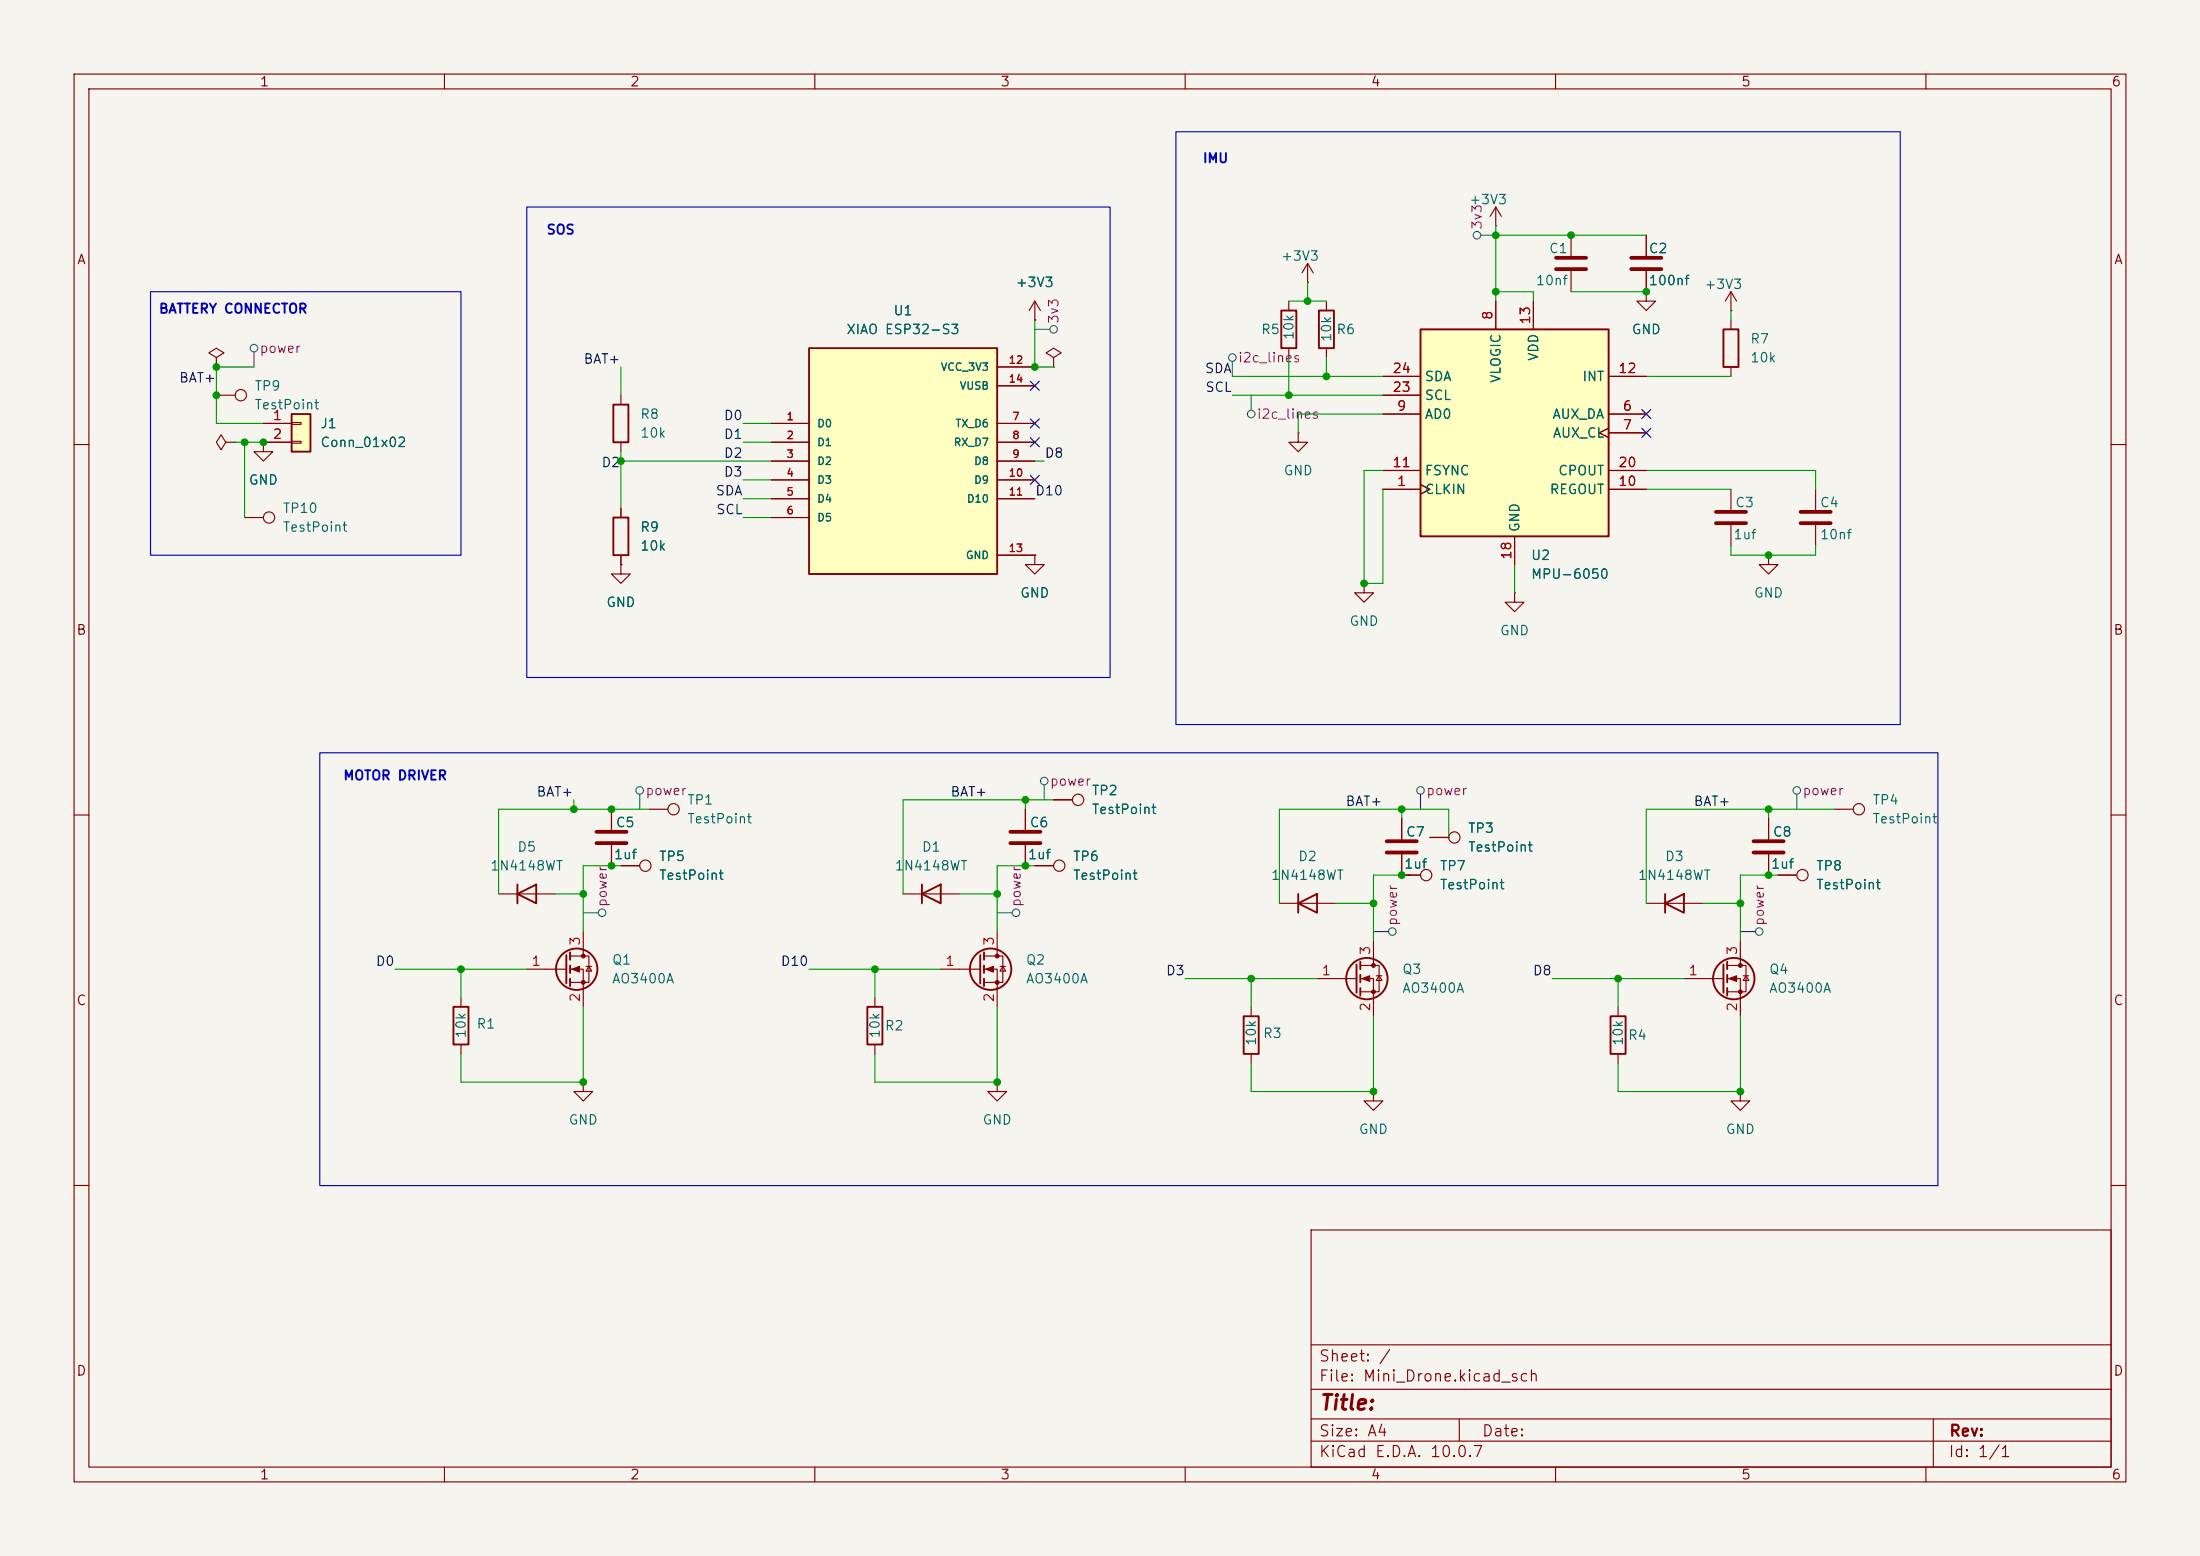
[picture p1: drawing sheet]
<svg xmlns="http://www.w3.org/2000/svg" width="297mm" height="210mm" viewBox="0 0 297 210" stroke-linecap="round" stroke-linejoin="round" font-family="sans-serif">
<path d="M0 0h297v210h-297z" fill="#f5f4ef" stroke="#f5f4ef" stroke-width=".14"/>
<g fill="none" stroke="#840000" stroke-width=".15">
<path d="M10 10h277v190h-277zM12 12h273v186h-273zM60 10v2M110 10v2M160 10v2M210 10v2M260 10v2M222.2 31.8v2.7M222.2 36.6v2.8M139.7 43.2h.1M139.7 40.6l-.8 1.3M139.7 40.6l.8 1.3"/>
<path d="M139.7 40.6v2.6M142.2 48.3l1.1-.7-1.1-.6-1 .6 1 .7v1.2M142.2 49.5h.1M10 60h2M83.8 76.2v1.3h1.3l-1.3 1.2-1.3-1.2h1.3M83.8 76.2h.1M83.8 68.6v1.3M83.8 74.9v1.3M139.7 74.9v1.3h1.3l-1.3 1.3-1.3-1.3h1.3M139.7 74.9h.1M184.1 78.7v1.3h1.3l-1.3 1.3-1.2-1.3h1.2M184.1 78.7h.1"/>
<path d="M285 60h2M10 110h2M82.5 109.2v2.8M82.5 114v2.8M83.8 116.8h2.6M193 113h2.6M285 110h2M62.2 134.6v1.3M67.3 120.7h7.6M71.1 130.8h5.4M77 129h2.5v3.6h-2.5M77 130.8h1.7v5.1"/>
<path d="M78.7 125.7v3.3M79.1 130.4h.8M79.5 130.4l.4 .7h-.8zM118.1 134.6v1.3M62.2 141v1.2M78.7 146.1v1.2h1.3l-1.3 1.3-1.2-1.3h1.2M78.7 146.1h.1M118.1 141v1.2M10 160h2M177 166h108v32h-108zM285 160h2M60 198v2"/>
<path d="M110 198v2M160 198v2M177 194.5h108M177 191.5h108M177 187.5h108M177 181.5h108M197 191.5v3M210 198v2M260 198v2M261 191.5v6.5"/>
<circle cx="87.1" cy="116.8" r=".76"/>
<circle cx="196.3" cy="113" r=".76"/>
</g>
<g fill="none" stroke="#840000" stroke-width=".25">
<path d="M82.8 69.9h2v5h-2zM69.8 119.4v2.5M61.2 135.9h2v5.1h-2zM69.8 120.7l2.6-1.3v2.5zM76.5 128.9v3.8M77 128.5v1M77 130.3v1M77 132.1v1M117.1 135.9h2v5.1h-2z"/>
<circle cx="77.9" cy="130.8" r="2.79"/>
</g>
<path d="M220.2 34.8h4.1M220.2 36.3h4.1M80.5 112.3h4.1M80.5 113.8h4.1" fill="none" stroke="#840000" stroke-width=".51"/>
<g fill="#840000" stroke="#840000" stroke-width=".15">
<path d="M77.2 130.8l1-.4v.8z"/>
<circle cx="78.7" cy="129" r=".25"/>
<circle cx="78.7" cy="132.6" r=".25"/>
</g>
<path d="M109.2 47h25.4v30.5h-25.4z" fill="#ffffc2"/>
<path d="M82.8 54.6h2v5.1h-2zM109.2 47h25.4v30.5h-25.4z" fill="none" stroke="#840000" stroke-width=".25"/>
<g fill="none" stroke="#840000" stroke-width=".15">
<path d="M212.1 31.8v2.7M212.1 36.6v2.8M83.8 53.3v1.3M83.8 59.7v1.3M104.1 57.2h5.1M104.1 59.7h5.1M134.6 57.2h5.1M134.6 59.7h5.1M134.6 49.5h5.1M134.6 52.1h5.1M104.1 62.2h5.1M104.1 64.8h5.1"/>
<path d="M104.1 67.3h5.1M104.1 69.9h5.1M134.6 62.2h5.1M134.6 64.8h5.1M134.6 67.3h5.1M134.6 74.9h5.1M204.5 80v1.3h1.2l-1.2 1.3-1.3-1.3h1.3M204.5 80h.1"/>
</g>
<path d="M210.1 34.8h4M210.1 36.3h4" fill="none" stroke="#840000" stroke-width=".51"/>
<path d="M191.8 44.5h25.4v27.9h-25.4z" fill="#ffffc2"/>
<g fill="none" stroke="#840000" stroke-width=".25">
<path d="M191.8 44.5h25.4v27.9h-25.4zM132.3 128.9v3.8M132.8 128.5v1M132.8 130.3v1M132.8 132.1v1"/>
<circle cx="133.7" cy="130.8" r="2.79"/>
</g>
<g fill="none" stroke="#840000" stroke-width=".15">
<path d="M29.2 48.3l1-.7-1-.6-1 .6 1 .7v1.2M29.2 49.5h.1M186.7 55.9h5.1M186.7 50.8h5.1M186.7 53.3h5.1M201.9 40.6v3.9M207 40.6v3.9M217.2 57.8l-1.3 .6 1.3 .7M217.2 55.9h5M217.2 58.4h5M217.2 50.8h5M186.7 66h5.1"/>
<path d="M186.7 63.5h5.1M191.8 65.4l1.2 .6-1.2 .7M204.5 72.4v3.8M217.2 66h5M217.2 63.5h5M127 130.8h5.3M132.8 129h2.6v3.6h-2.6M132.8 130.8h1.8v5.1M134.6 125.7v3.3M135 130.4h.8M135.4 130.4l.4 .7h-.8z"/>
</g>
<g fill="#840000" stroke="#840000" stroke-width=".15">
<path d="M133.1 130.8l1-.4v.8z"/>
<circle cx="134.6" cy="129" r=".25"/>
<circle cx="134.6" cy="132.6" r=".25"/>
</g>
<path d="M39.4 55.9h2.5v5.1h-2.5z" fill="#ffffc2"/>
<g fill="none" stroke="#840000" stroke-width=".25">
<path d="M39.4 55.9h2.5v5.1h-2.5zM173 41.9h2v5.1h-2zM178.1 41.9h2v5.1h-2zM232.7 44.5h2v5h-2zM124.5 119.4v2.5M124.5 120.7l2.5-1.3v2.5zM167.9 137.2h2v5h-2zM175.3 121.9l2.5-1.2v2.5zM175.3 120.7v2.5M183.1 130.2v3.8M183.6 129.8v1M183.6 131.6v1"/>
<path d="M183.6 133.4v1M217.4 137.2h2.1v5h-2.1zM224.8 121.9l2.5-1.2v2.5zM224.8 120.7v2.5M232.7 130.2v3.8M233.2 129.8v1M233.2 131.6v1M233.2 133.4v1"/>
<circle cx="184.5" cy="132.1" r="2.79"/>
<circle cx="234.1" cy="132.1" r="2.79"/>
</g>
<g fill="none" stroke="#840000" stroke-width=".15">
<path d="M176.5 38.1h.1M176.5 35.6l-.7 1.2M176.5 35.6l.8 1.2M176.5 35.6v2.5M201.9 30.5h.1M201.9 27.9l-.7 1.3M201.9 27.9l.8 1.3M201.9 27.9v2.6M222.2 39.4v1.2h1.3l-1.3 1.3-1.2-1.3h1.2M222.2 39.4h.1M222.2 31.8v2.7M222.2 36.6v2.8"/>
<path d="M233.7 39.4v2.5M233.7 39.4l-.8 1.2M233.7 39.4l.7 1.2M29.2 53.3h2.5M30.5 59.7l-.7-1-.6 1 .6 1 .7-1h1.2M31.7 59.7h.1M35.6 59.7v1.3h1.2l-1.2 1.2-1.3-1.2h1.3M35.6 59.7h.1M35.6 57.2h3.8M35.6 59.7h3.8M39.4 57h1.2v.3h-1.2zM39.4 59.6h1.2v.2h-1.2z"/>
<path d="M104.1 57.2h5.1M104.1 59.7h5.1M134.6 57.2h5.1M134.6 59.7h5.1M134.6 49.5h5.1M134.6 52.1h5.1M139.7 43.2h.1M174 40.6v1.3M174 47v1.3M175.3 58.4v1.3h1.2l-1.2 1.3-1.3-1.3h1.3M175.3 58.4h.1M179.1 40.6v1.3"/>
<path d="M179.1 47v1.3M186.7 53.3h5.1M186.7 55.9h5.1M186.7 50.8h5.1M201.9 40.6v3.9M207 40.6v3.9M217.2 57.8l-1.3 .6 1.3 .7M217.2 55.9h5M217.2 58.4h5M217.2 50.8h5M233.7 41.9h.1M233.7 43.2v1.3"/>
<path d="M233.7 49.5v1.3M33 69.9h2.6M83.8 76.2h.1M83.8 68.6v1.3M83.8 74.9v1.3M104.1 69.9h5.1M104.1 62.2h5.1M104.1 64.8h5.1M104.1 67.3h5.1M134.6 62.2h5.1M134.6 64.8h5.1M134.6 67.3h5.1"/>
<path d="M134.6 74.9h5.1M139.7 74.9h.1M186.7 66h5.1M186.7 63.5h5.1M191.8 65.4l1.2 .6-1.2 .7M204.5 72.4v3.8M217.2 66h5M217.2 63.5h5M233.7 66v2.8M233.7 70.9v2.8M238.8 74.9v1.3h1.2l-1.2 1.3-1.3-1.3h1.3M238.8 74.9h.1"/>
<path d="M245.1 66v2.8M245.1 70.9v2.8M82.5 109.2v2.8M82.5 114v2.8M83.8 116.8h2.6M87.6 109.2h2.6M138.4 109.2v2.8M138.4 114v2.8M139.7 116.8h2.5M142.2 108h2.6M189.2 115.3v2.8h2.6M189.2 110.5v2.8"/>
<path d="M193 113h2.6M238.8 110.5v2.8M238.8 115.3v2.8M240 118.1h2.6M247.6 109.2h2.6M121.9 120.7h7.6M168.9 135.9v1.3M172.7 121.9h7.6M177.8 132.1h5.3M183.6 130.3h2.6v3.6h-2.6M183.6 132.1h1.8v5.1M185.4 127v3.3"/>
<path d="M185.8 131.7h.8M186.2 131.7l.4 .6h-.8zM218.4 135.9v1.3M222.2 121.9h7.7M227.3 132.1h5.4M233.2 130.3h2.5v3.6h-2.5M233.2 132.1h1.7v5.1M234.9 127v3.3M235.3 131.7h.8M235.7 131.7l.4 .6h-.8zM134.6 146.1v1.2h1.3l-1.3 1.3-1.3-1.3h1.3M134.6 146.1h.1"/>
<path d="M168.9 142.2v1.3M185.4 147.3v1.3h1.3l-1.3 1.3-1.3-1.3h1.3M185.4 147.3h.1M218.4 142.2v1.3M234.9 147.3v1.3h1.3l-1.3 1.3-1.2-1.3h1.2M234.9 147.3h.1"/>
<circle cx="32.5" cy="53.3" r=".76"/>
<circle cx="36.3" cy="69.8" r=".76"/>
<circle cx="90.9" cy="109.2" r=".76"/>
<circle cx="143" cy="116.8" r=".76"/>
<circle cx="145.5" cy="107.9" r=".76"/>
<circle cx="192.5" cy="118.1" r=".76"/>
<circle cx="243.3" cy="118.1" r=".76"/>
<circle cx="251" cy="109.2" r=".76"/>
</g>
<path d="M231.6 69.1h4.1M231.6 70.6h4.1M243.1 69.1h4M243.1 70.6h4M136.4 112.3h4.1M136.4 113.8h4.1M187.2 113.5h4.1M187.2 115.1h4.1M236.7 113.5h4.1M236.7 115.1h4.1" fill="none" stroke="#840000" stroke-width=".51"/>
<g fill="#840000" stroke="#840000" stroke-width=".15">
<path d="M233.4 132.1l1-.4v.8z"/>
<path d="M183.9 132.1l1-.4v.8z"/>
<circle cx="234.9" cy="130.3" r=".25"/>
<circle cx="234.9" cy="133.9" r=".25"/>
<circle cx="185.4" cy="130.3" r=".25"/>
<circle cx="185.4" cy="133.9" r=".25"/>
</g>
<g fill="none" stroke="#484848" stroke-width=".15">
<path d="M199.9 31.8h2M34.3 47.5v2M139.7 44.5h2M166.4 48.8v2M168.9 53.3v2.1M86.4 107.2v2M141 105.9v2.1M191.8 107.2v2M242.6 107.2v2M78.7 123.2h2.1M134.6 123.2h2.1M185.4 125.7h2.1"/>
<path d="M234.9 125.7h2.1"/>
<circle cx="199.4" cy="31.8" r=".51"/>
<circle cx="34.3" cy="47" r=".51"/>
<circle cx="142.2" cy="44.5" r=".51"/>
<circle cx="166.4" cy="48.3" r=".51"/>
<circle cx="168.9" cy="55.9" r=".51"/>
<circle cx="86.4" cy="106.7" r=".51"/>
<circle cx="141" cy="105.4" r=".51"/>
<circle cx="191.8" cy="106.7" r=".51"/>
<circle cx="242.6" cy="106.7" r=".51"/>
<circle cx="81.3" cy="123.2" r=".51"/>
<circle cx="137.2" cy="123.2" r=".51"/>
<circle cx="188" cy="125.7" r=".51"/>
<circle cx="237.5" cy="125.7" r=".51"/>
</g>
<g fill="none" stroke="#009600" stroke-width=".15">
<path d="M176.5 38.1v2.5M201.9 30.5v10.1M201.9 39.4h5.1v1.2M201.9 31.8h20.3M212.1 39.4h10.1M31.7 59.7h3.9M33 59.7v10.2M34.3 49.5h-5.1v7.7h6.4M83.8 49.5v3.8M100.3 59.7h3.8M100.3 57.2h3.8M139.7 43.2v6.3h2.5"/>
<path d="M166.4 50.8h20.3M166.4 53.3h20.3M174 40.6h5.1M174 48.3v5M179.1 48.3v2.5M186.7 55.9h-11.4v2.5M222.2 50.8h11.5M233.7 41.9v1.3M83.8 62.2h20.3M83.8 61v7.6M100.3 67.3h3.8M100.3 64.8h3.8"/>
<path d="M100.3 69.9h3.8M139.7 62.2h1.3M186.7 63.5h-2.6v15.2h2.6v-12.7M204.5 76.2v3.8M222.2 63.5h22.9v2.5M222.2 66h11.5M233.7 73.7v1.2h11.4v-1.2M77.5 108v1.2M83.8 116.8h-5.1v8.9M87.6 109.2h-20.3v11.5M138.4 108v1.2M139.7 116.8h-5.1v8.9"/>
<path d="M142.2 108h-20.3v12.7M189.2 109.2v1.3M190.5 118.1h-5.1v8.9M193 113h2.6v-3.8h-22.9v12.7M238.8 109.2v1.3M240 118.1h-5.1v8.9M247.6 109.2h-25.4v12.7M53.3 130.8h17.8M62.2 130.8v3.8M74.9 120.7h3.8M78.7 135.9v10.2h-16.5v-3.9M109.2 130.8h17.8"/>
<path d="M118.1 130.8v3.8M129.5 120.7h5.1M134.6 135.9v10.2h-16.5v-3.9M160 132.1h17.8M168.9 132.1v3.8M180.3 121.9h5.1M185.4 137.2v10.1h-16.5v-3.8M209.5 132.1h17.8M218.4 132.1v3.8M229.9 121.9h5M234.9 137.2v10.1h-16.5v-3.8"/>
</g>
<path d="M139.1 56.5l1.2 1.3M139.1 59.1l1.2 1.2M139.1 51.5l1.2 1.2M140.3 56.5l-1.2 1.3M140.3 59.1l-1.2 1.2M140.3 51.5l-1.2 1.2M221.6 55.3l1.3 1.2M221.6 57.8l1.3 1.2M222.9 55.3l-1.3 1.2M222.9 57.8l-1.3 1.2M139.1 64.2l1.2 1.2M140.3 64.2l-1.2 1.2" fill="none" stroke="#000084" stroke-width=".15"/>
<path d="M158.7 17.8h97.8v80h-97.8zM20.3 39.4h41.9v35.5h-41.9zM71.1 27.9h78.8v63.5h-78.8zM43.2 101.6h218.4v58.4h-218.4z" fill="none" stroke="#0000c2" stroke-width=".15"/>
<g fill="#009600" stroke="#009600" stroke-width=".14">
<circle cx="176.5" cy="40.6" r=".46"/>
<circle cx="201.9" cy="39.4" r=".46"/>
<circle cx="201.9" cy="31.8" r=".46"/>
<circle cx="179.1" cy="50.8" r=".46"/>
<circle cx="174" cy="53.3" r=".46"/>
<circle cx="185.4" cy="121.9" r=".46"/>
<circle cx="218.4" cy="132.1" r=".46"/>
<circle cx="185.4" cy="147.3" r=".46"/>
<circle cx="234.9" cy="147.3" r=".46"/>
<circle cx="168.9" cy="132.1" r=".46"/>
<circle cx="134.6" cy="120.7" r=".46"/>
<circle cx="189.2" cy="118.1" r=".46"/>
<circle cx="138.4" cy="116.8" r=".46"/>
<circle cx="134.6" cy="146.1" r=".46"/>
<circle cx="77.5" cy="109.2" r=".46"/>
<circle cx="82.5" cy="109.2" r=".46"/>
<circle cx="234.9" cy="121.9" r=".46"/>
<circle cx="238.8" cy="109.2" r=".46"/>
<circle cx="238.8" cy="118.1" r=".46"/>
<circle cx="189.2" cy="109.2" r=".46"/>
<circle cx="222.2" cy="39.4" r=".46"/>
<circle cx="238.8" cy="74.9" r=".46"/>
<circle cx="212.1" cy="31.8" r=".46"/>
<circle cx="184.1" cy="78.7" r=".46"/>
<circle cx="35.6" cy="59.7" r=".46"/>
<circle cx="29.2" cy="53.3" r=".46"/>
<circle cx="33" cy="59.7" r=".46"/>
<circle cx="29.2" cy="49.5" r=".46"/>
<circle cx="138.4" cy="108" r=".46"/>
<circle cx="83.8" cy="62.2" r=".46"/>
<circle cx="139.7" cy="49.5" r=".46"/>
<circle cx="78.7" cy="146.1" r=".46"/>
<circle cx="78.7" cy="120.7" r=".46"/>
<circle cx="82.5" cy="116.8" r=".46"/>
<circle cx="118.1" cy="130.8" r=".46"/>
<circle cx="62.2" cy="130.8" r=".46"/>
</g>
<text font-size="2" fill="#840000" x="178" y="190.8">Title:</text>
<g font-size="1.5" fill="#840000">
<text x="178" y="184.1">Sheet: /</text>
<text x="178" y="186.8">File: Mini_Drone.kicad_sch</text>
<text x="178" y="197">KiCad E.D.A. 10.0.7</text>
<text x="178" y="194.2">Size: A4</text>
<text x="200" y="194.2">Date:</text>
<text x="263" y="197">Id: 1/1</text>
<text x="263" y="194.2">Rev:</text>
</g>
<g font-size="1.3" fill="#840000">
<text x="35" y="12">1</text>
<text x="85" y="12">2</text>
<text x="135" y="12">3</text>
<text x="185" y="12">4</text>
<text x="235" y="12">5</text>
<text x="285" y="12">6</text>
<text x="10.3" y="36">A</text>
<text x="285.3" y="36">A</text>
<text x="10.2" y="86">B</text>
<text x="285.2" y="86">B</text>
<text x="10.2" y="136">C</text>
<text x="285.2" y="136">C</text>
<text x="10.2" y="186">D</text>
<text x="285.2" y="186">D</text>
<text x="35" y="200">1</text>
<text x="85" y="200">2</text>
<text x="135" y="200">3</text>
<text x="185" y="200">4</text>
<text x="235" y="200">5</text>
<text x="285" y="200">6</text>
</g>
<g font-size="1.3" fill="#0000c2">
<text x="162.3" y="22.3">IMU</text>
<text x="73.7" y="32">SOS</text>
<text x="21.4" y="42.6">BATTERY CONNECTOR</text>
<text x="46.3" y="105.6">MOTOR DRIVER</text>
</g>
<g font-size="1.3" fill="#006464">
<text x="198.2" y="27.9">+3V3</text>
<text x="172.8" y="35.5">+3V3</text>
<text x="209" y="34.5">C1</text>
<text x="222.5" y="34.5">C2</text>
<text x="137" y="39.1">+3V3</text>
<text x="207.2" y="38.8">10nf</text>
<text x="222.5" y="38.8">100nf</text>
<text x="230" y="39.3">+3V3</text>
<text x="114.2" y="45.4">XIAO ESP32-S3</text>
<text x="120.5" y="42.9">U1</text>
<text x="170.2" y="45.4">R5</text>
<text x="175" y="46" transform="rotate(-90 175 46)">10k</text>
<text x="180" y="46.2" transform="rotate(-90 180 46.2)">10k</text>
<text x="180.3" y="45.4">R6</text>
<text x="220.2" y="45.4">GND</text>
<text x="236.2" y="46.7">R7</text>
<text x="34.3" y="53">TP9</text>
<text x="192.3" y="51.8">SDA</text>
<text x="202.9" y="51.8" transform="rotate(-90 202.9 51.8)">VLOGIC</text>
<text x="208" y="48.8" transform="rotate(-90 208 48.8)">VDD</text>
<text x="213.5" y="51.8">INT</text>
<text x="236.2" y="49.2">10k</text>
<text x="34.3" y="55.6">TestPoint</text>
<text x="43.2" y="58.1">J1</text>
<text x="86.3" y="56.8">R8</text>
<text x="86.3" y="59.4">10k</text>
<text x="192.3" y="56.8">AD0</text>
<text x="192.3" y="54.3">SCL</text>
<text x="209.5" y="56.8">AUX_DA</text>
<text x="209.5" y="59.4">AUX_CL</text>
<text x="33.5" y="65.7">GND</text>
<text x="43.2" y="60.7">Conn_01x02</text>
<text x="173.2" y="64.5">GND</text>
<text x="192.3" y="64.5">FSYNC</text>
<text x="210.3" y="64.5">CPOUT</text>
<text x="38.1" y="69.5">TP10</text>
<text x="192.3" y="67">CLKIN</text>
<text x="205.4" y="71.9" transform="rotate(-90 205.4 71.9)">GND</text>
<text x="209.1" y="67">REGOUT</text>
<text x="234.2" y="68.8">C3</text>
<text x="245.6" y="68.8">C4</text>
<text x="38.1" y="72.1">TestPoint</text>
<text x="86.3" y="72.1">R9</text>
<text x="86.3" y="74.6">10k</text>
<text x="206.6" y="75.9">U2</text>
<text x="233.9" y="73.1">1uf</text>
<text x="245.6" y="73.1">10nf</text>
<text x="81.8" y="82.2">GND</text>
<text x="137.6" y="81">GND</text>
<text x="206.6" y="78.4">MPU-6050</text>
<text x="236.7" y="81">GND</text>
<text x="182.1" y="84.8">GND</text>
<text x="202.4" y="86.1">GND</text>
<text x="147.3" y="107.6">TP2</text>
<text x="83" y="112">C5</text>
<text x="92.7" y="108.9">TP1</text>
<text x="92.7" y="111.5">TestPoint</text>
<text x="138.9" y="112">C6</text>
<text x="147.3" y="110.2">TestPoint</text>
<text x="189.7" y="113.2">C7</text>
<text x="198.1" y="112.7">TP3</text>
<text x="239.3" y="113.2">C8</text>
<text x="252.7" y="108.9">TP4</text>
<text x="252.7" y="111.5">TestPoint</text>
<text x="66.1" y="117.8">1N4148WT</text>
<text x="69.8" y="115.3">D5</text>
<text x="82.8" y="116.3">1uf</text>
<text x="88.9" y="116.5">TP5</text>
<text x="88.9" y="119.1">TestPoint</text>
<text x="120.7" y="117.8">1N4148WT</text>
<text x="124.4" y="115.3">D1</text>
<text x="138.7" y="116.3">1uf</text>
<text x="144.8" y="116.5">TP6</text>
<text x="144.8" y="119.1">TestPoint</text>
<text x="171.5" y="119.1">1N4148WT</text>
<text x="175.2" y="116.5">D2</text>
<text x="189.5" y="117.5">1uf</text>
<text x="194.3" y="117.8">TP7</text>
<text x="198.1" y="115.3">TestPoint</text>
<text x="221" y="119.1">1N4148WT</text>
<text x="224.7" y="116.5">D3</text>
<text x="239" y="117.5">1uf</text>
<text x="245.1" y="117.8">TP8</text>
<text x="194.3" y="120.3">TestPoint</text>
<text x="245.1" y="120.3">TestPoint</text>
<text x="82.5" y="130.5">Q1</text>
<text x="138.4" y="130.5">Q2</text>
<text x="189.2" y="131.8">Q3</text>
<text x="238.7" y="131.8">Q4</text>
<text x="82.5" y="133">AO3400A</text>
<text x="138.4" y="133">AO3400A</text>
<text x="189.2" y="134.3">AO3400A</text>
<text x="238.7" y="134.3">AO3400A</text>
<text x="63.2" y="140.2" transform="rotate(-90 63.2 140.2)">10k</text>
<text x="64.2" y="139.1">R1</text>
<text x="119.1" y="140.2" transform="rotate(-90 119.1 140.2)">10k</text>
<text x="119.4" y="139.4">R2</text>
<text x="169.9" y="141.2" transform="rotate(-90 169.9 141.2)">10k</text>
<text x="170.4" y="140.4">R3</text>
<text x="219.4" y="141.2" transform="rotate(-90 219.4 141.2)">10k</text>
<text x="219.7" y="140.7">R4</text>
<text x="76.7" y="152.1">GND</text>
<text x="132.6" y="152.1">GND</text>
<text x="183.4" y="153.4">GND</text>
<text x="232.9" y="153.4">GND</text>
</g>
<g font-size="1.3" fill="#840084">
<text x="200.4" y="31.1" transform="rotate(-90 200.4 31.1)">3v3</text>
<text x="35" y="48">power</text>
<text x="143.2" y="43.8" transform="rotate(-90 143.2 43.8)">3v3</text>
<text x="167" y="49.2">i2c_lines</text>
<text x="169.6" y="56.8">i2c_lines</text>
<text x="87" y="107.6">power</text>
<text x="141.6" y="106.4">power</text>
<text x="192.4" y="107.6">power</text>
<text x="243.2" y="107.6">power</text>
<text x="82.2" y="122.5" transform="rotate(-90 82.2 122.5)">power</text>
<text x="138.1" y="122.5" transform="rotate(-90 138.1 122.5)">power</text>
<text x="188.9" y="125.1" transform="rotate(-90 188.9 125.1)">power</text>
<text x="238.5" y="125.1" transform="rotate(-90 238.5 125.1)">power</text>
</g>
<g font-size="1.3" fill="#a90000">
<text x="201.8" y="43.3" transform="rotate(-90 201.8 43.3)">8</text>
<text x="206.9" y="43.9" transform="rotate(-90 206.9 43.9)">13</text>
<text x="187.9" y="53.2">23</text>
<text x="187.9" y="50.7">24</text>
<text x="218.4" y="50.7">12</text>
<text x="36.7" y="57">1</text>
<text x="36.7" y="59.6">2</text>
<text x="188.5" y="55.7">9</text>
<text x="219" y="55.7">6</text>
<text x="219" y="58.3">7</text>
<text x="187.9" y="63.4">11</text>
<text x="188.5" y="65.9">1</text>
<text x="218.4" y="65.9">10</text>
<text x="218.4" y="63.4">20</text>
<text x="204.3" y="75.6" transform="rotate(-90 204.3 75.6)">18</text>
<text x="71.7" y="130.7">1</text>
<text x="78.6" y="127.7" transform="rotate(-90 78.6 127.7)">3</text>
<text x="127.5" y="130.7">1</text>
<text x="134.5" y="127.7" transform="rotate(-90 134.5 127.7)">3</text>
<text x="178.3" y="131.9">1</text>
<text x="185.3" y="129" transform="rotate(-90 185.3 129)">3</text>
<text x="227.9" y="131.9">1</text>
<text x="234.8" y="129" transform="rotate(-90 234.8 129)">3</text>
<text x="78.6" y="135.4" transform="rotate(-90 78.6 135.4)">2</text>
<text x="134.5" y="135.4" transform="rotate(-90 134.5 135.4)">2</text>
<text x="185.3" y="136.6" transform="rotate(-90 185.3 136.6)">2</text>
<text x="234.8" y="136.6" transform="rotate(-90 234.8 136.6)">2</text>
</g>
<g font-size="1.3" fill="#0f0f0f">
<text x="24.1" y="51.9">BAT+</text>
<text x="78.7" y="49.4">BAT+</text>
<text x="162.6" y="50.7">SDA</text>
<text x="162.6" y="53.2">SCL</text>
<text x="97.6" y="59.6">D1</text>
<text x="97.6" y="57">D0</text>
<text x="81.1" y="63.4">D2</text>
<text x="97.6" y="64.6">D3</text>
<text x="97.6" y="62.1">D2</text>
<text x="140.9" y="62.1">D8</text>
<text x="96.5" y="67.2">SDA</text>
<text x="96.6" y="69.7">SCL</text>
<text x="139.7" y="67.2">D10</text>
<text x="72.3" y="107.8">BAT+</text>
<text x="128.2" y="107.8">BAT+</text>
<text x="181.6" y="109.1">BAT+</text>
<text x="228.6" y="109.1">BAT+</text>
<text x="50.6" y="130.7">D0</text>
<text x="105.3" y="130.7">D10</text>
<text x="157.3" y="132">D3</text>
<text x="206.8" y="132">D8</text>
</g>
<g font-size="1" fill="#006464">
<text x="126.9" y="50.3">VCC_3V3</text>
<text x="129.5" y="52.8">VUSB</text>
<text x="110.2" y="57.9">D0</text>
<text x="128.9" y="57.9">TX_D6</text>
<text x="110.2" y="60.5">D1</text>
<text x="110.2" y="63">D2</text>
<text x="110.2" y="65.5">D3</text>
<text x="128.7" y="60.5">RX_D7</text>
<text x="131.4" y="63">D8</text>
<text x="131.4" y="65.5">D9</text>
<text x="110.2" y="68.1">D4</text>
<text x="110.2" y="70.6">D5</text>
<text x="130.5" y="68.1">D10</text>
<text x="130.3" y="75.7">GND</text>
</g>
<g font-size="1" fill="#a90000">
<text x="136.1" y="49.3">12</text>
<text x="136.1" y="51.9">14</text>
<text x="106.1" y="57">1</text>
<text x="106.1" y="59.5">2</text>
<text x="136.6" y="57">7</text>
<text x="136.6" y="59.5">8</text>
<text x="106.1" y="62">3</text>
<text x="106.1" y="64.6">4</text>
<text x="136.1" y="64.6">10</text>
<text x="136.6" y="62">9</text>
<text x="106.1" y="67.1">5</text>
<text x="106.1" y="69.7">6</text>
<text x="136.1" y="67.1">11</text>
<text x="136.1" y="74.7">13</text>
</g>
</svg>
